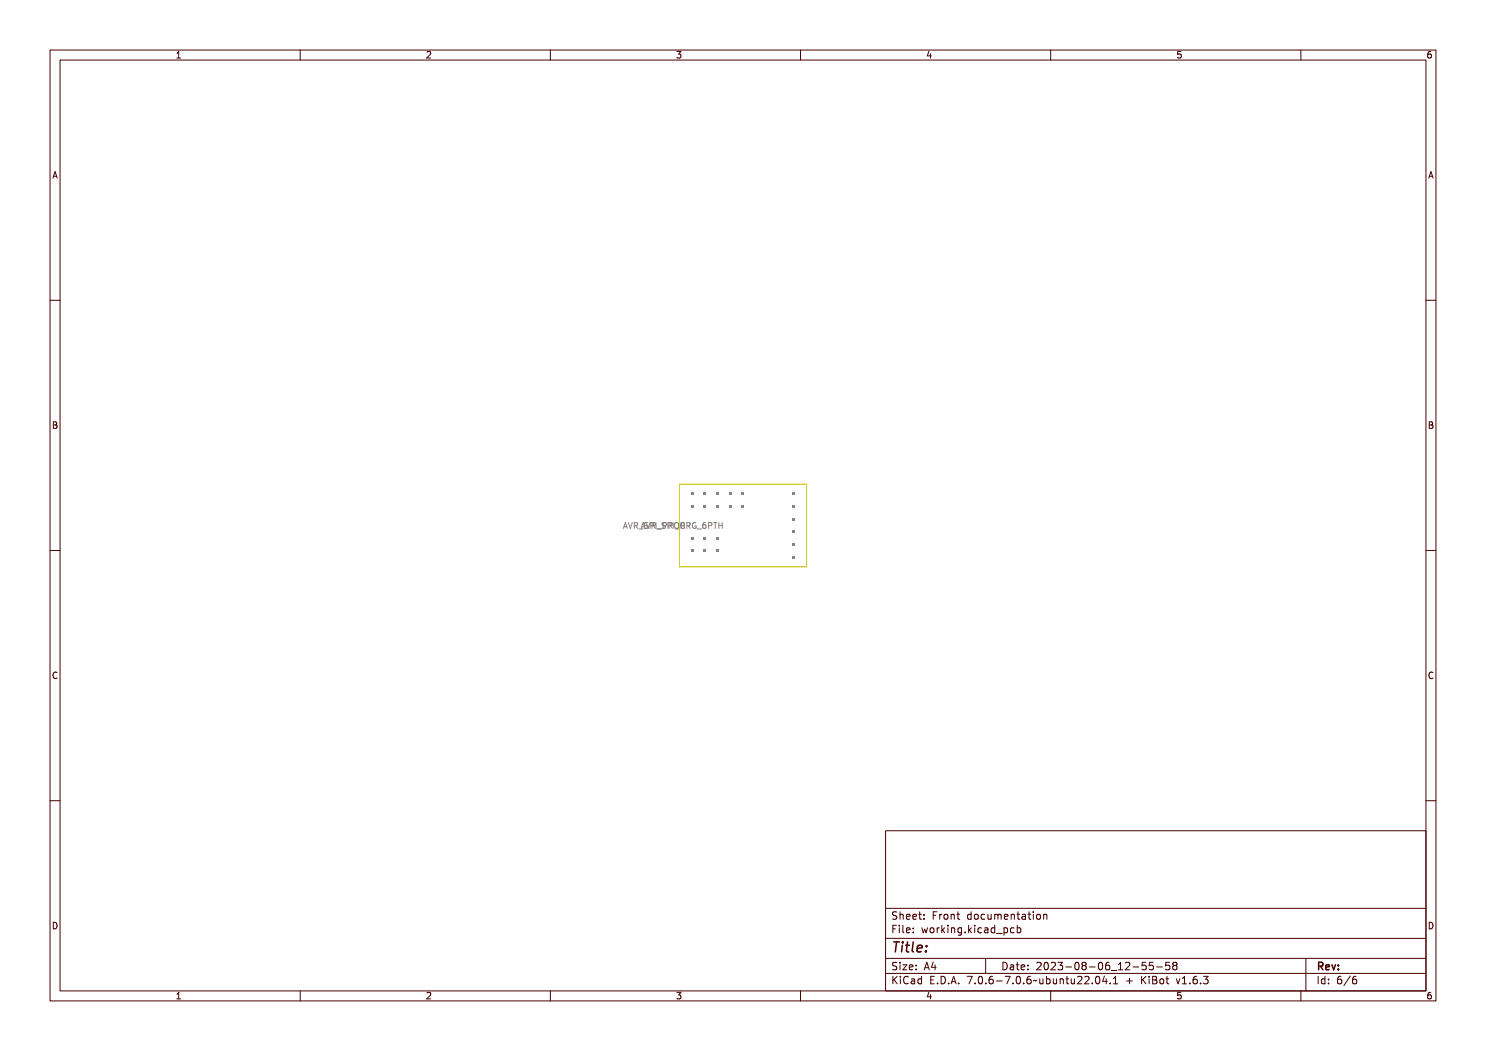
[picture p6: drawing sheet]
<svg xmlns="http://www.w3.org/2000/svg" width="297mm" height="210mm" viewBox="0 0 297 210" stroke-linecap="round" stroke-linejoin="round" font-family="sans-serif">
<g fill="none" stroke="#848484" stroke-width=".2">
<path d="M124.6 105.6l.4-1.2 .4 1.2M124.7 105.3h.6M126.2 104.4h.2l.3 1.1h-.1l-.1-.3h-.4l-.1 .3h-.1zM126.3 104.5l.2 .6h-.4zM126.8 104.4h.2l.2 1 .3-1h.2l-.4 1.1h-.2zM127.8 104.4h.3a.31 .31 0 0 1 .4 .2 .31 .31 0 0 1-.2 .4l.3 .5h-.1l-.4-.4h-.1v.4h-.2zM128 104.5h.1a.2 .2 0 0 1 .3 .2 .2 .2 0 0 1-.3 .2h-.1zM128.6 105.8l1 .1zM129.8 104.5l.3-.1h.2v.2a.23 .23 0 0 0-.4 0 .23 .23 0 0 0 .2 .3 .36 .36 0 0 1 .2 .6 .36 .36 0 0 1-.6-.2 .27 .27 0 0 0 .4 .2 .27 .27 0 0 0 .1-.4 .37 .37 0 0 1-.4-.2 .37 .37 0 0 1 0-.4zM130.1 104.4h.2l.3 1.1h-.1l-.1-.3h-.4l-.1 .3h-.2zM130.2 104.5l.1 .6h-.3zM130.7 104.4h.3a.37 .37 0 0 1 .4 .5 .37 .37 0 0 1-.6 .2v.4h-.1z"/>
<path d="M130.7 104.4h.1l.3 1 .3-1h.1l-.3 1.1h-.2zM130.8 104.5h.2a.21 .21 0 0 1 .2 .2 .21 .21 0 0 1-.2 .3h-.2zM131.6 104.4h.6v.1h-.2v.9h.2v.1h-.6v-.1h.2v-.9h-.2zM131.7 104.4h.3a.31 .31 0 0 1 .4 .2 .31 .31 0 0 1-.2 .4l.3 .5h-.1l-.4-.4h-.2v.4h-.1zM131.8 104.5h.2a.2 .2 0 0 1 .2 .2 .2 .2 0 0 1-.2 .2h-.2zM132.4 105.8l.9 .1zM132.5 105.8l1 .1zM133.5 104.4h.3a.37 .37 0 0 1 .4 .5 .37 .37 0 0 1-.6 .2v.4h-.1zM133.6 104.5h.2a.21 .21 0 0 1 .2 .2 .21 .21 0 0 1-.2 .3h-.2zM133.7 104.5l.3-.1h.2v.2a.25 .25 0 0 0-.5 0 .23 .23 0 0 0 .3 .3 .36 .36 0 0 1 .2 .6 .36 .36 0 0 1-.6-.2 .27 .27 0 0 0 .3 .2 .27 .27 0 0 0 .1-.4 .37 .37 0 0 1-.4-.2 .37 .37 0 0 1 .1-.4zM134.4 104.4h.3a.31 .31 0 0 1 .4 .2 .31 .31 0 0 1-.3 .4l.4 .5h-.2l-.3-.4h-.2v.4h-.1zM134.5 104.5h.2a.2 .2 0 0 1 .2 .2 .2 .2 0 0 1-.2 .2h-.2z"/>
<path d="M134.5 104.4h.4a.37 .37 0 0 1 .3 .5 .37 .37 0 0 1-.5 .2v.4h-.2zM134.7 104.5h.2a.21 .21 0 0 1 .2 .2 .21 .21 0 0 1-.2 .3h-.2zM135.4 104.5a.53 .53 0 0 1 .7 .2 .53 .53 0 0 1-.1 .7 .53 .53 0 0 1-.7-.2 .53 .53 0 0 1 .1-.7zM135.5 104.4h.6v.1h-.2v.9h.2v.1h-.6v-.1h.2v-.9h-.2zM135.6 104.5a.46 .46 0 0 1 .3 .5 .46 .46 0 0 1-.3 .4l-.2-.4zM136.3 105.8l.9 .1zM136.3 104.5l.4-.1 .2 .1v.1l-.1-.1a.43 .43 0 0 0-.5 .5 .43 .43 0 0 0 .5 .4v-.3h-.1v-.1h.3v.4a.56 .56 0 0 1-.8-.1 .56 .56 0 0 1 .1-.8zM137.3 104.4h.4a.37 .37 0 0 1 .4 .5 .37 .37 0 0 1-.6 .2v.4h-.2zM137.5 104.5h.2a.21 .21 0 0 1 .2 .2 .21 .21 0 0 1-.2 .3h-.2zM138.2 104.4h.4a.31 .31 0 0 1 .3 .2 .31 .31 0 0 1-.2 .4l.4 .5h-.2l-.4-.4h-.1v.4h-.2zM138.4 104.5h.2a.2 .2 0 0 1 .2 .2 .2 .2 0 0 1-.2 .2h-.2zM139.3 104.5l.4-.1 .2 .1v.1l-.2-.1a.43 .43 0 0 0-.4 .5 .43 .43 0 0 0 .5 .4v-.3h-.2v-.1h.3v.4a.56 .56 0 0 1-.7-.1 .56 .56 0 0 1 .1-.8z"/>
<path d="M140 105.8l.9 .1zM141.2 104.5l.3-.1 .2 .2a.34 .34 0 0 0-.4 0 .34 .34 0 0 0-.1 .3 .37 .37 0 0 1 .6 .2 .37 .37 0 0 1-.4 .5 .37 .37 0 0 1-.3-.4zM142 104.4h.4a.37 .37 0 0 1 .3 .5 .37 .37 0 0 1-.5 .2v.4h-.2zM142.2 104.5h.2a.21 .21 0 0 1 .2 .2 .21 .21 0 0 1-.2 .3h-.2zM142.9 104.4h.8v.1h-.3v1h-.2v-1h-.3zM143.9 104.4h.1v.5h.4v-.5h.2v1.1h-.2v-.5h-.4v.5h-.1z"/>
<circle cx="141.4" cy="105.2" r=".25"/>
</g>
<g fill="#848484">
<path d="M158.4 111.1h.5v.5h-.5z" fill-rule="evenodd"/>
<path d="M158.4 108.6h.5v.5h-.5z" fill-rule="evenodd"/>
<path d="M158.4 106h.5v.5h-.5z" fill-rule="evenodd"/>
<path d="M158.4 103.5h.5v.5h-.5z" fill-rule="evenodd"/>
<path d="M158.4 100.9h.5v.5h-.5z" fill-rule="evenodd"/>
<path d="M158.4 98.4h.5v.5h-.5z" fill-rule="evenodd"/>
<path d="M138.1 100.9h.5v.5h-.5z" fill-rule="evenodd"/>
<path d="M140.6 100.9h.5v.5h-.5z" fill-rule="evenodd"/>
<path d="M143.2 100.9h.5v.5h-.5z" fill-rule="evenodd"/>
<path d="M145.7 100.9h.5v.5h-.5z" fill-rule="evenodd"/>
<path d="M148.2 100.9h.6v.5h-.6z" fill-rule="evenodd"/>
<path d="M138.1 98.4h.5v.5h-.5z" fill-rule="evenodd"/>
<path d="M140.6 98.4h.5v.5h-.5z" fill-rule="evenodd"/>
<path d="M143.2 98.4h.5v.5h-.5z" fill-rule="evenodd"/>
<path d="M145.7 98.4h.5v.5h-.5z" fill-rule="evenodd"/>
<path d="M148.2 98.4h.6v.5h-.6z" fill-rule="evenodd"/>
<path d="M143.2 109.8h.5v.5h-.5z" fill-rule="evenodd"/>
<path d="M143.2 107.3h.5v.5h-.5z" fill-rule="evenodd"/>
<path d="M140.6 109.8h.5v.5h-.5z" fill-rule="evenodd"/>
<path d="M140.6 107.3h.5v.5h-.5z" fill-rule="evenodd"/>
<path d="M138.1 109.8h.5v.5h-.5z" fill-rule="evenodd"/>
<path d="M138.1 107.3h.5v.5h-.5z" fill-rule="evenodd"/>
</g>
<path d="M135.8 96.7h25.4v16.6h-25.4z" fill="none" stroke="#c2c200" stroke-width=".2"/>
<g fill="none" stroke="#480000" stroke-width=".2">
<path d="M10 10h277v190h-277zM12 12h273v186h-273zM60 10v2M110 10v2M160 10v2M210 10v2M260 10v2M10 60h2M285 60h2M10 110h2M285 110h2M10 160h2"/>
<path d="M285 160h2M177 166h108v32h-108zM60 198v2M110 198v2M160 198v2M177 181.5h108M177 187.5h108M177 191.5h108M177 194.5h108M178.1 195.2h.2v.6l.6-.6h.3l-.6 .6 .6 .8h-.2l-.5-.7-.2 .2v.5h-.2zM178.2 185h.9v.2h-.7v.4h.6v.2h-.6v.7h-.2zM178.3 182.4l.5-.1h.2v.2a.31 .31 0 0 0-.5-.1 .31 .31 0 0 0 0 .5 .5 .5 0 0 1 .6 .6 .5 .5 0 0 1-.8 .2l-.1-.2a.34 .34 0 0 0 .4 .1 .34 .34 0 0 0 .1-.5 .47 .47 0 0 1-.5-.2 .47 .47 0 0 1 .1-.5z"/>
<path d="M178.3 192.5l.5-.1h.2v.2a.31 .31 0 0 0-.5-.1 .31 .31 0 0 0 0 .5 .5 .5 0 0 1 .6 .6 .5 .5 0 0 1-.8 .2l-.1-.2a.34 .34 0 0 0 .4 .1 .34 .34 0 0 0 .1-.5 .47 .47 0 0 1-.5-.2 .47 .47 0 0 1 .1-.5zM179.4 182.2h.2v.6a.35 .35 0 0 1 .4-.1 .35 .35 0 0 1 .2 .4v.6h-.2v-.8h-.4v.8h-.2zM179.5 185.4h.4v.9h.4v.2h-.9v-.2h.3v-.8h-.2zM179.5 192.8h.4v.9h.4v.1h-.9v-.1h.3v-.8h-.2zM179.5 195.6h.4v.9h.4v.1h-.9v-.1h.3v-.8h-.2zM179.7 184.9h.2v.3h-.2zM179.7 192.3h.2v.3h-.2zM179.7 195.1h.2v.3h-.2zM180.6 184.9h.4v1.3l.4 .1v.2l-.5-.2v-1.2h-.3zM180.6 192.8h.8l-.6 .9h.6v.1h-.8l.6-.9h-.6zM180.7 182.8l.1-.1a.49 .49 0 0 1 .5 0 .49 .49 0 0 1 .2 .5h-.8a.42 .42 0 0 0 .3 .4 .42 .42 0 0 0 .4-.1 .47 .47 0 0 1-.4 .3 .47 .47 0 0 1-.4-.3zM180.7 195.4a.4 .4 0 0 1 .4-.3 .4 .4 0 0 1 .4 .3 .56 .56 0 0 0-.8 .4 .56 .56 0 0 0 .5 .7l.3-.1a.43 .43 0 0 1-.5 .3 .43 .43 0 0 1-.4-.4v-.6z"/>
<path d="M180.8 182.9l.4-.1 .1 .3h-.6zM181.8 195.6l.3-.1a.43 .43 0 0 1 .5 .5v.6h-.1v-.1a.38 .38 0 0 1-.5 .2 .38 .38 0 0 1-.2-.5 .38 .38 0 0 1 .4-.2h.3a.35 .35 0 0 0-.3-.4 .35 .35 0 0 0-.4 .2zM181.9 182.8l.1-.1a.49 .49 0 0 1 .5 0 .49 .49 0 0 1 .2 .5h-.8a.42 .42 0 0 0 .3 .4 .42 .42 0 0 0 .5-.1 .47 .47 0 0 1-.5 .3 .47 .47 0 0 1-.4-.3zM181.9 185.5l.1-.1a.49 .49 0 0 1 .5 0 .49 .49 0 0 1 .2 .5h-.8a.42 .42 0 0 0 .3 .4 .42 .42 0 0 0 .5-.1 .47 .47 0 0 1-.5 .3 .47 .47 0 0 1-.4-.3zM181.9 192.9l.1-.1a.49 .49 0 0 1 .5 0 .49 .49 0 0 1 .2 .5h-.8a.42 .42 0 0 0 .3 .4 .42 .42 0 0 0 .5-.1 .47 .47 0 0 1-.5 .3 .47 .47 0 0 1-.4-.3zM182 196.2l.5-.1a.31 .31 0 0 1-.2 .4 .31 .31 0 0 1-.4-.1zM182 182.9l.4-.1 .1 .3h-.6zM182 185.6l.4-.1 .1 .3h-.6zM182 193l.4-.1 .1 .3h-.6zM183 195.7l.4-.2 .2 .2v-.6h.2v1.5h-.2v-.1a.42 .42 0 0 1-.5 .1 .42 .42 0 0 1-.2-.5zM183.2 195.8l.1-.1a.4 .4 0 0 1 .3 .4 .4 .4 0 0 1-.3 .4l-.2-.2zM183.2 182.3h.2v.4h.4v.1h-.4v.7l.4 .1v.1h-.4l-.1-.1-.1-.8h-.3v-.1h.3z"/>
<path d="M183.3 185.4h.2v.3h-.2zM183.3 186.2h.2v.3h-.2zM183.3 192.8h.2v.3h-.2zM183.3 193.6h.2v.2h-.2zM184.5 182.7h.2v.3h-.2zM184.5 183.5h.2v.2h-.2zM185.2 185.4h.2l.2 .8 .1-.5h.2l.2 .5 .1-.8h.2l-.2 1.1h-.2l-.2-.7-.2 .7h-.1zM185.4 195.2h.9v.2h-.7v.4h.6v.2h-.6v.5h.7v.1h-.9zM185.7 192.4h.2l.5 1.4h-.2l-.1-.3h-.5l-.1 .3h-.2zM185.8 192.6l.2 .7h-.4zM186.6 182.3h.9v.2h-.7v.4h.6v.2h-.6v.6h-.2zM186.8 185.6l.1-.1a.39 .39 0 0 1 .4 .4 .39 .39 0 0 1-.4 .4l-.1-.2z"/>
<path d="M186.9 196.4h.2v.2h-.2zM187.1 192.4h.2v.9h.2v.2h-.2v.3h-.2v-.3h-.6zM187.1 192.6v.7h-.4zM187.8 195.2a.76 .76 0 0 1 .9 .7 .76 .76 0 0 1-.9 .7zM188 195.4a.57 .57 0 0 1 .5 .5 .57 .57 0 0 1-.5 .6zM188 182.7h.2v.2v-.1a.29 .29 0 0 1 .3-.2 .29 .29 0 0 1 .3 .3 .37 .37 0 0 0-.5-.1 .37 .37 0 0 0-.1 .4v.5h-.2zM188 185.4h.2v.2v-.1a.29 .29 0 0 1 .3-.2 .29 .29 0 0 1 .3 .3 .37 .37 0 0 0-.5-.1 .37 .37 0 0 0-.1 .4v.6h-.2zM189.1 184.9h.1v.9l.5-.4h.2l-.4 .4 .5 .7h-.2l-.4-.6-.2 .1v.5h-.1zM189.2 182.9l.1-.1a.39 .39 0 0 1 .4 .4 .39 .39 0 0 1-.4 .4l-.1-.2zM189.3 196.4h.3v.2h-.3zM190.2 182.7h.2v.1a.35 .35 0 0 1 .4-.1 .35 .35 0 0 1 .3 .4v.6h-.2l-.1-.8h-.3l-.1 .8h-.2zM190.3 185.4h.4v.9h.4v.2h-.9v-.2h.4v-.8h-.3z"/>
<path d="M190.5 195.2h.3l.4 1.4h-.2l-.1-.3h-.5l-.1 .3h-.2zM190.6 184.9h.1v.3h-.1zM190.6 195.4l.2 .7h-.4zM191.4 185.4h.2v.1a.35 .35 0 0 1 .4-.1 .35 .35 0 0 1 .3 .4v.7h-.2l-.1-.9h-.3l-.1 .9h-.2zM191.7 182.3h.1v.4h.4v.1h-.4v.7l.4 .1v.1h-.4l-.1-.1v-.8h-.3v-.1h.3zM191.7 196.4h.3v.2h-.3zM192.7 185.5l.3-.2 .3 .2v-.1h.2v1a.53 .53 0 0 1-.8 .4v-.2a.36 .36 0 0 0 .4 .1 .36 .36 0 0 0 .2-.4l-.1 .1a.53 .53 0 0 1-.7-.3 .53 .53 0 0 1 .2-.6zM192.8 185.6l.1-.1a.39 .39 0 0 1 .4 .4 .39 .39 0 0 1-.4 .4l-.1-.2zM193.8 195.2h.9l-.5 1.4h-.2l.5-1.2h-.7zM193.9 182.8l.3-.2 .3 .2v-.6h.2v1.5h-.2v-.1a.42 .42 0 0 1-.6 .1 .42 .42 0 0 1-.1-.5zM194.1 182.8a.4 .4 0 0 1 .4 .4 .4 .4 0 0 1-.4 .4l-.2-.4zM194.1 186.2h.3v.3h-.3z"/>
<path d="M195.1 184.9h.2v.9l.4-.4h.3l-.5 .4 .5 .7h-.2l-.4-.6-.1 .1v.5h-.2zM195.2 182.9l.1-.1a.39 .39 0 0 1 .4 .4 .39 .39 0 0 1-.4 .4l-.1-.2zM195.3 196.4h.3v.2h-.3zM196.3 185.4h.5v.9h.3v.2h-.9v-.2h.4v-.8h-.3zM196.3 195.4a.57 .57 0 0 1 .7 0 .57 .57 0 0 1 .1 .8 .5 .5 0 0 1-.6 .5 .5 .5 0 0 1-.3-.8zM196.4 182.8a.39 .39 0 0 1 .4-.2 .39 .39 0 0 1 .3 .3 .4 .4 0 0 0-.6 0 .4 .4 0 0 0 0 .6 .4 .4 0 0 0 .6 0 .45 .45 0 0 1-.6 .3 .45 .45 0 0 1-.3-.6zM196.5 195.4a.61 .61 0 0 1 .4 1l-.1 .1a.61 .61 0 0 1-.4-1zM196.6 184.9h.2v.3h-.2zM197 191.5v3M197.4 182.7h.2v.8l.2 .1 .3-.2v-.7h.2v1h-.2v-.1a.35 .35 0 0 1-.4 .2 .35 .35 0 0 1-.3-.5zM197.6 185.5a.39 .39 0 0 1 .4-.2 .39 .39 0 0 1 .3 .3 .4 .4 0 0 0-.6 0 .4 .4 0 0 0 0 .6 .4 .4 0 0 0 .6 0 .45 .45 0 0 1-.6 .3 .45 .45 0 0 1-.3-.6zM197.7 196.4h.3v.2h-.3z"/>
<path d="M198.6 182.7l.5 .1 .3-.1 .2 1h-.2l-.1-.9-.2 .1v.8h-.1l-.2-.9-.1 .9h-.1zM198.7 185.4l.2-.1a.43 .43 0 0 1 .6 .5v.7h-.2v-.2a.38 .38 0 0 1-.5 .2 .38 .38 0 0 1-.2-.5 .38 .38 0 0 1 .5-.2h.2a.35 .35 0 0 0-.3-.4 .35 .35 0 0 0-.3 .2zM198.7 195.4a.38 .38 0 0 1 .4-.3 .38 .38 0 0 1 .3 .3 .43 .43 0 0 0-.5 0 .43 .43 0 0 0-.1 .5 .46 .46 0 0 1 .7 .1 .46 .46 0 0 1-.2 .6 .46 .46 0 0 1-.7-.2zM198.8 186l.5-.1a.31 .31 0 0 1-.1 .4 .31 .31 0 0 1-.4-.1zM199.9 185.5l.3-.2 .3 .2v-.6h.2v1.6h-.2v-.2a.42 .42 0 0 1-.5 .1 .42 .42 0 0 1-.2-.5zM199.9 182.8l.2-.1a.49 .49 0 0 1 .5 0 .49 .49 0 0 1 .1 .5h-.7a.42 .42 0 0 0 .2 .4 .42 .42 0 0 0 .5-.1 .47 .47 0 0 1-.4 .3 .47 .47 0 0 1-.5-.3zM200 196h.5v.2h-.5zM200 185.6l.1-.1a.39 .39 0 0 1 .4 .4 .39 .39 0 0 1-.4 .4l-.1-.2zM200.1 182.9l.3-.1 .2 .3h-.6zM200.1 192.4a.76 .76 0 0 1 1 .7 .76 .76 0 0 1-1 .7zM200.3 192.6a.57 .57 0 0 1 .6 .5 .57 .57 0 0 1-.6 .6zM200.9 186.8l1.2 .1z"/>
<path d="M201 195.2h.9l-.5 1.4h-.2l.5-1.2h-.7zM201.1 182.7h.1v.1a.35 .35 0 0 1 .5-.1 .35 .35 0 0 1 .2 .4v.6h-.2v-.8h-.4l-.1 .8h-.1zM201.4 192.8l.3-.1a.43 .43 0 0 1 .5 .5v.6h-.1v-.1a.38 .38 0 0 1-.5 .2 .38 .38 0 0 1-.2-.5 .38 .38 0 0 1 .4-.2h.3a.35 .35 0 0 0-.3-.4 .35 .35 0 0 0-.4 .2zM201.6 193.4l.5-.1a.31 .31 0 0 1-.2 .4 .31 .31 0 0 1-.4-.1zM202.2 185.4h.2v.1a.53 .53 0 0 1 .8 .3 .53 .53 0 0 1-.6 .7l-.2-.2v.6h-.2zM202.5 182.3h.2v.4h.4v.1h-.4v.7l.4 .1v.1h-.4l-.2-.1v-.8h-.3v-.1h.3zM202.5 185.6l.1-.1a.4 .4 0 0 1 .4 .4 .4 .4 0 0 1-.4 .4l-.2-.2zM202.5 196.4h.3v.2h-.3zM202.8 192.4h.2v.4h.4v.1h-.4v.7l.4 .1v.1h-.4l-.2-.1v-.8h-.3v-.1h.3zM203.5 182.7l.3-.1a.43 .43 0 0 1 .5 .5v.6h-.2v-.1a.38 .38 0 0 1-.5 .2 .38 .38 0 0 1-.2-.5 .38 .38 0 0 1 .5-.2h.2a.35 .35 0 0 0-.2-.4 .35 .35 0 0 0-.4 .2zM203.5 195.4a.57 .57 0 0 1 .8 0 .57 .57 0 0 1 0 .8 .5 .5 0 0 1-.6 .5 .5 .5 0 0 1-.3-.8zM203.6 185.5a.39 .39 0 0 1 .4-.2 .39 .39 0 0 1 .3 .3 .4 .4 0 0 0-.5 0 .4 .4 0 0 0 0 .6 .4 .4 0 0 0 .5 0 .45 .45 0 0 1-.6 .3 .45 .45 0 0 1-.2-.6z"/>
<path d="M203.7 183.3l.4-.1a.31 .31 0 0 1-.1 .4 .31 .31 0 0 1-.4-.1zM203.7 195.4a.61 .61 0 0 1 .4 1l-.1 .1a.61 .61 0 0 1-.3-1zM203.9 192.9l.1-.1a.49 .49 0 0 1 .5 0 .49 .49 0 0 1 .2 .5h-.8a.42 .42 0 0 0 .3 .4 .42 .42 0 0 0 .5-.1 .47 .47 0 0 1-.5 .3 .47 .47 0 0 1-.4-.3zM204 193l.4-.1 .1 .3h-.6zM204.7 184.9h.1v.6a.53 .53 0 0 1 .8 .3 .53 .53 0 0 1-.6 .7l-.2-.2v.2h-.1zM204.9 182.3h.2v.4h.4v.1h-.4v.7l.4 .1v.1h-.4l-.2-.1v-.8h-.3v-.1h.3zM204.9 185.6l.1-.1a.39 .39 0 0 1 .4 .4 .39 .39 0 0 1-.4 .4l-.1-.2zM204.9 196.4h.3v.2h-.3zM205.3 192.8h.2v.3h-.2zM205.3 193.6h.2v.2h-.2zM205.9 182.7h.5v.9h.3v.1h-.9v-.1h.4v-.8h-.3zM205.9 195.4a.38 .38 0 0 1 .4-.3 .38 .38 0 0 1 .3 .3 .43 .43 0 0 0-.5 0 .43 .43 0 0 0-.1 .5 .46 .46 0 0 1 .7 .1 .46 .46 0 0 1-.2 .6 .46 .46 0 0 1-.6-.2z"/>
<path d="M206.2 182.2h.2v.3h-.2zM207 196l1-.1a.49 .49 0 0 1-.8 .1l-.2 .2zM207.3 182.9l.1-.1a.39 .39 0 0 1 .4 .4 .39 .39 0 0 1-.4 .4l-.2-.2zM207.4 192.5a.53 .53 0 0 1 .8 .1 .53 .53 0 0 1-.3 .7l-.3 .4h.7v.1h-.9l.3-.5a.4 .4 0 0 0 .3-.4 .4 .4 0 0 0-.3-.4l-.3 .2zM208.3 182.7h.1v.1a.35 .35 0 0 1 .5-.1 .35 .35 0 0 1 .2 .4v.6h-.2v-.8h-.4l-.1 .8h-.1zM208.3 195.6h.1l.1 .8 .2 .1 .2-.2v-.7h.2v1h-.2v-.1a.35 .35 0 0 1-.4 .2 .35 .35 0 0 1-.2-.5zM208.7 192.6a.57 .57 0 0 1 .7 0 .57 .57 0 0 1 .1 .8 .5 .5 0 0 1-.6 .5 .5 .5 0 0 1-.3-.8zM208.9 192.6a.61 .61 0 0 1 .3 1l-.1 .1a.61 .61 0 0 1-.3-1zM209.5 195.1h.2v.6a.53 .53 0 0 1 .7 .3 .53 .53 0 0 1-.6 .7l-.1-.2v.1h-.2zM209.7 195.8l.1-.1a.4 .4 0 0 1 .4 .4 .4 .4 0 0 1-.4 .4l-.1-.2zM209.8 192.5a.53 .53 0 0 1 .8 .1 .53 .53 0 0 1-.3 .7l-.3 .4h.7v.1h-.9l.3-.5a.4 .4 0 0 0 .3-.4 .4 .4 0 0 0-.3-.4l-.3 .2zM210 198v2"/>
<path d="M210.7 195.6h.2v.8l.2 .1 .2-.2v-.7h.2v1h-.2v-.1a.35 .35 0 0 1-.4 .2 .35 .35 0 0 1-.2-.5zM211 192.4a.46 .46 0 0 1 .6 0 .46 .46 0 0 1 .1 .6l-.1 .1a.47 .47 0 0 1 .2 .7 .47 .47 0 0 1-.7 0l-.1-.2a.35 .35 0 0 0 .5 .1 .35 .35 0 0 0 0-.5h-.3v-.2a.29 .29 0 0 0 .4-.1 .29 .29 0 0 0-.1-.4 .29 .29 0 0 0-.4 .1h-.1zM211.9 195.6h.2v.1a.35 .35 0 0 1 .4-.1 .35 .35 0 0 1 .2 .4v.6h-.2v-.8h-.4v.8h-.2zM212.4 193.2h.5v.2h-.5zM213.3 195.2h.2v.4h.4v.1h-.4v.7l.4 .1v.1h-.4l-.2-.1v-.8h-.3v-.1h.3zM213.5 192.6a.57 .57 0 0 1 .7 0 .57 .57 0 0 1 .1 .8 .5 .5 0 0 1-.6 .5 .5 .5 0 0 1-.3-.8zM213.7 192.6a.61 .61 0 0 1 .3 1v.1a.61 .61 0 0 1-.4-1zM214.3 195.6h.2v.8l.2 .1 .2-.2v-.7h.2v1h-.2v-.1a.35 .35 0 0 1-.4 .2 .35 .35 0 0 1-.2-.5zM214.7 192.5a.41 .41 0 0 1 .7-.1 .41 .41 0 0 1-.2 .7 .42 .42 0 0 1 .2 .6 .42 .42 0 0 1-.7 0 .42 .42 0 0 1 .2-.6l-.3-.2zM215.5 195.3a.53 .53 0 0 1 .8 .1 .53 .53 0 0 1-.3 .7l-.3 .4h.6v.1h-.9l.4-.5a.4 .4 0 0 0 .3-.4 .4 .4 0 0 0-.3-.4l-.3 .2zM216 193.2h.5v.2h-.5zM216.7 195.3a.53 .53 0 0 1 .8 .1 .53 .53 0 0 1-.3 .7l-.3 .4h.6v.1h-.9l.4-.5a.4 .4 0 0 0 .3-.4 .4 .4 0 0 0-.3-.4l-.3 .2z"/>
<path d="M217.1 192.6a.57 .57 0 0 1 .7 0 .57 .57 0 0 1 .1 .8 .5 .5 0 0 1-.6 .5 .5 .5 0 0 1-.3-.8zM217.3 192.6a.61 .61 0 0 1 .3 1v.1a.61 .61 0 0 1-.4-1zM218.2 196.4h.2v.2h-.2zM218.3 192.6a.38 .38 0 0 1 .4-.3 .38 .38 0 0 1 .3 .3 .43 .43 0 0 0-.5 0 .43 .43 0 0 0-.1 .5 .46 .46 0 0 1 .6 .1 .46 .46 0 0 1-.1 .6 .46 .46 0 0 1-.7-.2zM219.2 195.4a.57 .57 0 0 1 .7 0 .57 .57 0 0 1 .1 .8 .5 .5 0 0 1-.7 .5 .5 .5 0 0 1-.3-.8zM219.2 194.2l1.3 .1zM219.4 195.4a.61 .61 0 0 1 .3 1l-.1 .1a.61 .61 0 0 1-.3-1zM220.7 192.5l.5-.1v1.3h.3v.1h-.8v-.1h.3v-1.1h-.3zM220.8 195.2h.2v.9h.2v.2h-.2v.3h-.2v-.3h-.6zM220.8 195.4v.7h-.4zM221.8 196.4h.2v.2h-.2zM221.8 192.5a.53 .53 0 0 1 .8 .1 .53 .53 0 0 1-.3 .7l-.3 .4h.7v.1h-.9l.3-.5a.4 .4 0 0 0 .4-.4 .4 .4 0 0 0-.4-.4l-.3 .2z"/>
<path d="M222.8 195.3l.5-.1v1.3h.3v.1h-.8v-.1h.3v-1.1h-.3zM223.2 193.2h.5v.2h-.5zM224.3 192.4h.7v.2h-.6v.3a.53 .53 0 0 1 .7 .7 .53 .53 0 0 1-.9 .2v-.2a.38 .38 0 0 0 .5 .1 .38 .38 0 0 0 .1-.5 .38 .38 0 0 0-.5-.1zM225.4 195.5h.2v.4h.4v.2h-.4v.4h-.2v-.4h-.4v-.2h.4zM225.5 192.4h.7v.2h-.6v.3a.53 .53 0 0 1 .7 .7 .53 .53 0 0 1-.9 .2v-.2a.38 .38 0 0 0 .6 .1 .38 .38 0 0 0 0-.5 .38 .38 0 0 0-.5-.1zM226.8 193.2h.5v.2h-.5zM227.5 195.2h.2v.6l.6-.6h.2l-.6 .6 .6 .8h-.2l-.5-.7-.1 .2v.5h-.2zM227.9 192.4h.7v.2h-.5v.3a.53 .53 0 0 1 .6 .7 .53 .53 0 0 1-.9 .2v-.2a.38 .38 0 0 0 .6 .1 .38 .38 0 0 0 0-.5 .38 .38 0 0 0-.5-.1zM228.8 195.6h.4v.9h.4v.1h-.9v-.1h.4v-.8h-.3zM229.1 195.1h.1v.3h-.1zM229.2 192.5a.41 .41 0 0 1 .6-.1 .41 .41 0 0 1-.1 .7 .42 .42 0 0 1 .1 .6 .42 .42 0 0 1-.7 0 .42 .42 0 0 1 .2-.6l-.2-.2zM229.9 195.2h.4a.35 .35 0 0 1 .5 .2 .35 .35 0 0 1-.3 .5 .41 .41 0 0 1 .3 .5 .41 .41 0 0 1-.5 .2h-.4z"/>
<path d="M230.1 196h.2a.27 .27 0 0 1 .3 .2 .27 .27 0 0 1-.3 .3h-.2zM230.1 195.4h.2a.23 .23 0 0 1 .3 .2 .23 .23 0 0 1-.3 .2h-.2zM231.2 193.2h1.1M231.3 195.8l.1-.1a.39 .39 0 0 1 .4 .4 .39 .39 0 0 1-.4 .4l-.1-.2zM232.6 195.2h.1v.4h.4v.1h-.4l.1 .7 .3 .1v.1h-.3l-.2-.1v-.8h-.3v-.1h.3zM233.7 192.3h-.7v.7l.2-.1h.5l.1 .2-.1 .5-.2 .2-.5-.2M234.6 195.6h.2l.3 .9 .4-.9h.2l-.4 1h-.3zM234.7 192.9l-.3-.3 .3-.3h.3l.2 .3-.2 .3M234.7 192.9l-.3 .3 .1 .4 .2 .2 .4-.1 .1-.2v-.4l-.2-.2M234.7 192.9h.3M236 195.3l.5-.1v1.3h.3v.1h-.8v-.1h.3v-1.1h-.3zM237.4 196.4h.3v.2h-.3z"/>
<path d="M238.4 195.4a.38 .38 0 0 1 .4-.3 .38 .38 0 0 1 .3 .3 .43 .43 0 0 0-.5 0 .43 .43 0 0 0-.1 .5 .46 .46 0 0 1 .7 .1 .46 .46 0 0 1-.2 .6 .46 .46 0 0 1-.7-.2zM239.8 196.4h.3v.2h-.3zM240.7 195.2a.46 .46 0 0 1 .6 0 .46 .46 0 0 1 .1 .6l-.1 .1a.47 .47 0 0 1 .2 .7 .47 .47 0 0 1-.7 0l-.1-.2a.35 .35 0 0 0 .5 .1 .35 .35 0 0 0 0-.5l-.3-.1v-.1a.29 .29 0 0 0 .4-.1 .29 .29 0 0 0-.1-.4 .29 .29 0 0 0-.4 .1h-.1zM260 198v2M261 191.5v6.5M263.2 195.2h.8v.2h-.3v1.1h.3v.1h-.8v-.1h.3v-1.1h-.3zM264.4 195.7l.3-.2 .3 .2v-.6h.2v1.5h-.2v-.1a.42 .42 0 0 1-.5 .1 .42 .42 0 0 1-.2-.5zM264.6 195.8l.1-.1a.4 .4 0 0 1 .3 .4 .4 .4 0 0 1-.3 .4l-.2-.2zM265.9 195.6h.2v.3h-.2zM265.9 196.4h.2v.2h-.2zM268.1 195.4a.38 .38 0 0 1 .3-.3 .38 .38 0 0 1 .4 .3 .43 .43 0 0 0-.5 0 .43 .43 0 0 0-.2 .5 .46 .46 0 0 1 .7 .1 .46 .46 0 0 1-.2 .6 .46 .46 0 0 1-.6-.2zM269.9 195.2h.2l-.8 1.6h-.2z"/>
<path d="M270.5 195.4a.38 .38 0 0 1 .4-.3 .38 .38 0 0 1 .3 .3 .43 .43 0 0 0-.5 0 .43 .43 0 0 0-.2 .5 .46 .46 0 0 1 .7 .1 .46 .46 0 0 1-.2 .6 .46 .46 0 0 1-.6-.2z"/>
<circle cx="187" cy="185.9" r=".53"/>
<circle cx="189.4" cy="183.2" r=".53"/>
<circle cx="195.4" cy="183.2" r=".53"/>
<circle cx="196.7" cy="195.9" r=".13"/>
<circle cx="199.1" cy="196.2" r=".32"/>
<circle cx="203.9" cy="195.9" r=".13"/>
<circle cx="206.3" cy="196.2" r=".32"/>
<circle cx="207.4" cy="183.2" r=".53"/>
<circle cx="209" cy="193.1" r=".13"/>
<circle cx="213.8" cy="193.1" r=".13"/>
<circle cx="215" cy="193.4" r=".29"/>
<circle cx="215" cy="192.8" r=".25"/>
<circle cx="217.4" cy="193.1" r=".13"/>
<circle cx="218.7" cy="193.4" r=".32"/>
<circle cx="219.5" cy="195.9" r=".13"/>
<circle cx="229.5" cy="193.4" r=".29"/>
<circle cx="229.5" cy="192.8" r=".25"/>
<circle cx="231.5" cy="196.1" r=".53"/>
<circle cx="238.8" cy="196.2" r=".32"/>
<circle cx="268.5" cy="196.2" r=".32"/>
<circle cx="270.9" cy="196.2" r=".32"/>
</g>
<g fill="none" stroke="#480000" stroke-width=".3">
<path d="M178.1 188.4h1.4v.2h-.6v1.7h-.2v-1.7h-.6zM179.9 188.8h.7v1.3h.4v.2h-1.2v-.2h.5v-1.1h-.4zM180.3 188.3h.3v.3h-.3zM181.8 188.4h.2v.4h.6v.2h-.6v1l.6 .1v.2a.55 .55 0 0 1-.8-.5v-.8h-.4v-.2h.4zM183 188.3h.6l.1 1.6 .1 .2h.4v.2a.54 .54 0 0 1-.8-.5v-1.4h-.4zM184.8 189a.65 .65 0 0 1 .8-.1 .65 .65 0 0 1 .3 .7h-1.1a.56 .56 0 0 0 .4 .5 .56 .56 0 0 0 .6-.1v.2a.81 .81 0 0 1-1.1-.1 .81 .81 0 0 1 .1-1.1zM185 189.1l.4-.1 .2 .4h-.8zM186.7 188.9h.3v.4h-.3zM186.7 189.9h.3v.4h-.3zM263.1 192.4a.73 .73 0 0 1 .9 .2v.3l-.3 .3 .5 .6h-.2l-.3-.4-.2-.2h-.2v.6h-.2zM263.3 192.6h.2a.26 .26 0 0 1 .3 .2 .26 .26 0 0 1-.2 .3h-.3zM264.5 192.9l.1-.1a.49 .49 0 0 1 .5 0 .49 .49 0 0 1 .2 .5h-.8a.42 .42 0 0 0 .3 .4 .42 .42 0 0 0 .4-.1 .47 .47 0 0 1-.4 .3 .47 .47 0 0 1-.4-.3z"/>
<path d="M264.6 193l.3-.1 .2 .3h-.6zM265.5 192.8h.2l.3 .9 .3-.9h.2l-.4 1h-.2zM267.1 192.8h.2v.3h-.2zM267.1 193.6h.2v.2h-.2z"/>
</g>
<text font-size="2.7" fill="#480000" x="178" y="190.3">Title:</text>
<g font-size="2" fill="#480000">
<text x="178" y="183.7">Sheet: Front documentation</text>
<text x="178" y="186.5">File: working.kicad_pcb</text>
<text x="178" y="193.9">Size: A4</text>
<text x="178" y="196.6">KiCad E.D.A. 7.0.6-7.0.6~ubuntu22.04.1 + KiBot v1.6.3</text>
<text x="200" y="193.9">Date: 2023-08-06_12-55-58</text>
<text x="263" y="196.6">Id: 6/6</text>
<text x="263" y="193.9">Rev:</text>
</g>
<g font-size="1.7" fill="#480000">
<text x="35" y="11.7">1</text>
<text x="85" y="11.7">2</text>
<text x="135" y="11.7">3</text>
<text x="185" y="11.7">4</text>
<text x="235" y="11.7">5</text>
<text x="285" y="11.7">6</text>
<text x="10.5" y="35.7">A</text>
<text x="285.5" y="35.7">A</text>
<text x="10.5" y="85.6">B</text>
<text x="285.5" y="85.6">B</text>
<text x="10.5" y="135.7">C</text>
<text x="285.5" y="135.7">C</text>
<text x="10.5" y="185.6">D</text>
<text x="285.5" y="185.6">D</text>
<text x="35" y="199.7">1</text>
<text x="85" y="199.7">2</text>
<text x="135" y="199.7">3</text>
<text x="185" y="199.7">4</text>
<text x="235" y="199.7">5</text>
<text x="285" y="199.7">6</text>
</g>
<g font-size="1.6" fill="#848484">
<text x="125.8" y="105.5">AVR_SPI_PROG</text>
<text x="129.7" y="105.5">AVR_SPI_PRG_6PTH</text>
</g>
</svg>
